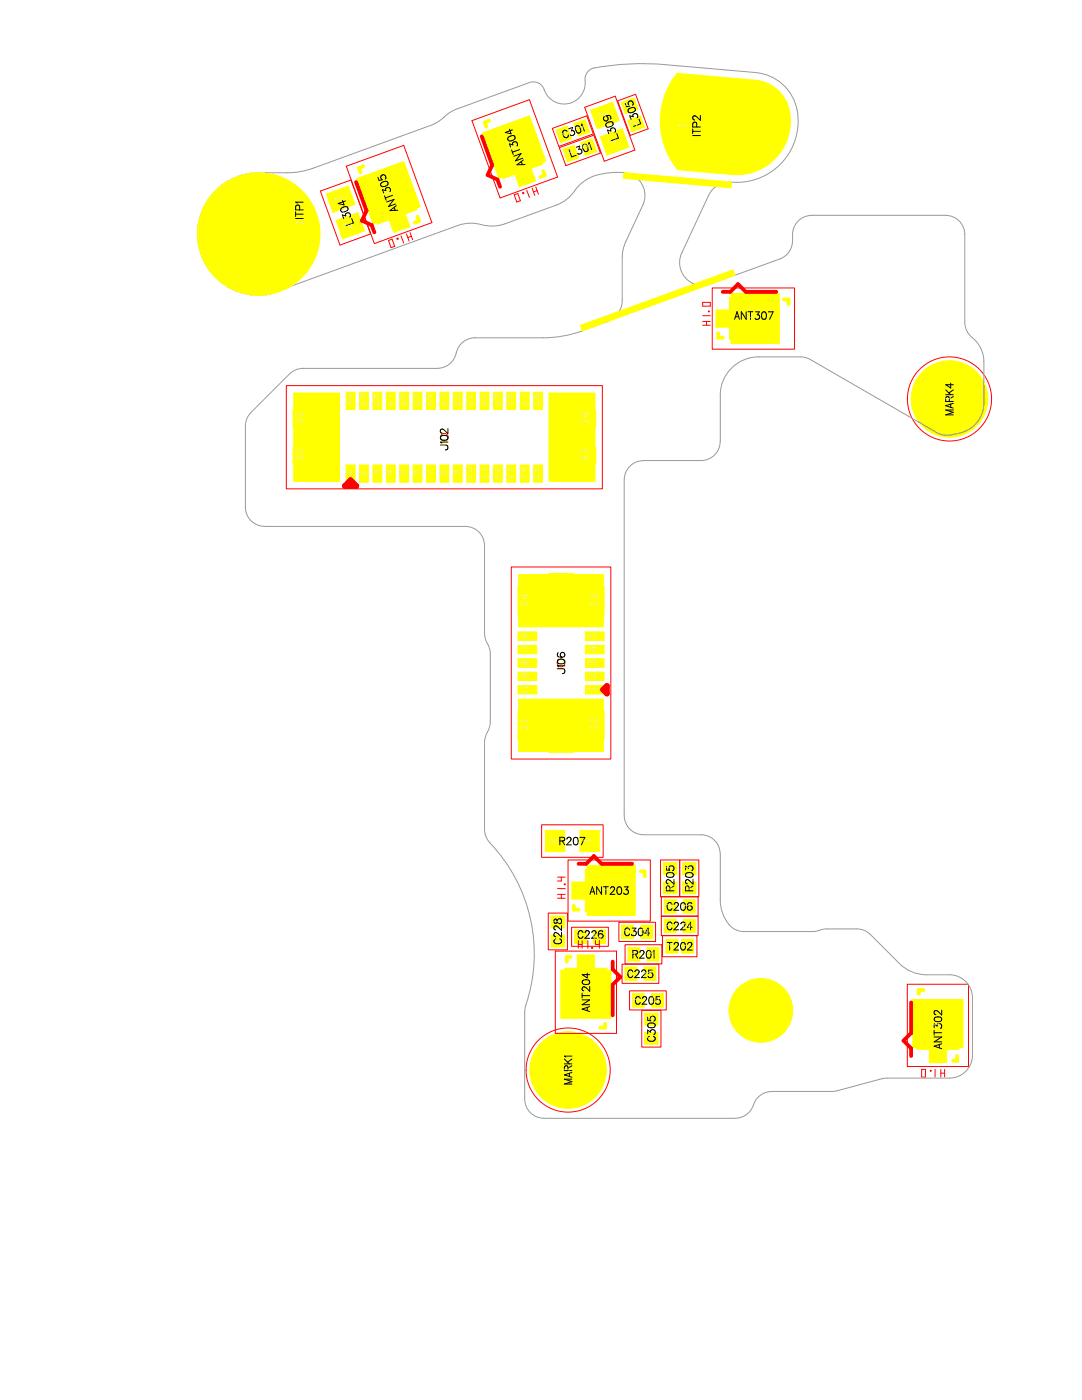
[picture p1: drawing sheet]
<svg xmlns="http://www.w3.org/2000/svg" width="216mm" height="279mm" viewBox="0 0 216 279" stroke-linecap="round" stroke-linejoin="round" font-family="sans-serif">
<!-- layer: 1 -->
<g fill="#ff0" stroke="#ff0" stroke-width=".2">
<path d="M112.3 29.8l2.3-.8 .9 2.5-2.2 .8z" fill-rule="evenodd"/>
<path d="M117.9 22l4.3-1.6 1.4 3.7-4.4 1.6z" fill-rule="evenodd"/>
<path d="M119.8 27.3l4.4-1.6 1.3 3.7-4.4 1.6z" fill-rule="evenodd"/>
<path d="M69.1 92.8h1.7v3.4h-1.7z" fill-rule="evenodd"/>
<path d="M71.8 92.8h1.7v3.4h-1.7z" fill-rule="evenodd"/>
<path d="M74.4 92.8h1.8v3.4h-1.8z" fill-rule="evenodd"/>
<path d="M77.1 92.8h1.7v3.4h-1.7z" fill-rule="evenodd"/>
<path d="M79.8 92.8h1.7v3.4h-1.7z" fill-rule="evenodd"/>
<path d="M85.1 92.8h1.8v3.4h-1.8z" fill-rule="evenodd"/>
<path d="M87.8 92.8h1.7v3.4h-1.7z" fill-rule="evenodd"/>
<path d="M90.5 92.8h1.7v3.4h-1.7z" fill-rule="evenodd"/>
<path d="M93.1 92.8h1.8v3.4h-1.8z" fill-rule="evenodd"/>
<path d="M95.8 92.8h1.8v3.4h-1.8z" fill-rule="evenodd"/>
<path d="M98.5 92.8h1.7v3.4h-1.7z" fill-rule="evenodd"/>
<path d="M101.1 92.8h1.8v3.4h-1.8z" fill-rule="evenodd"/>
<path d="M103.8 92.8h1.8v3.4h-1.8z" fill-rule="evenodd"/>
<path d="M106.5 92.8h1.7v3.4h-1.7z" fill-rule="evenodd"/>
<path d="M106.5 78.3h1.7v3.4h-1.7z" fill-rule="evenodd"/>
<path d="M103.8 78.3h1.8v3.4h-1.8z" fill-rule="evenodd"/>
<path d="M101.1 78.3h1.8v3.4h-1.8z" fill-rule="evenodd"/>
<path d="M98.5 78.3h1.7v3.4h-1.7z" fill-rule="evenodd"/>
<path d="M95.8 78.3h1.8v3.4h-1.8z" fill-rule="evenodd"/>
<path d="M90.5 78.3h1.7v3.4h-1.7z" fill-rule="evenodd"/>
<path d="M87.8 78.3h1.7v3.4h-1.7z" fill-rule="evenodd"/>
<path d="M82.4 78.3h1.8v3.4h-1.8z" fill-rule="evenodd"/>
<path d="M79.8 78.3h1.7v3.4h-1.7z" fill-rule="evenodd"/>
<path d="M77.1 78.3h1.7v3.4h-1.7z" fill-rule="evenodd"/>
<path d="M74.4 78.3h1.8v3.4h-1.8z" fill-rule="evenodd"/>
<path d="M71.8 78.3h1.7v3.4h-1.7z" fill-rule="evenodd"/>
<path d="M69.1 78.3h1.7v3.4h-1.7z" fill-rule="evenodd"/>
<path d="M58.5 89.3h3.4v3.3h-3.4z" fill-rule="evenodd"/>
<path d="M115.4 81.9h3.5v3.3h-3.5z" fill-rule="evenodd"/>
<path d="M93.1 78.3h1.8v3.4h-1.8z" fill-rule="evenodd"/>
<path d="M115.4 89.3h3.5v3.3h-3.5z" fill-rule="evenodd"/>
<path d="M58.5 81.9h3.4v3.3h-3.4z" fill-rule="evenodd"/>
<path d="M85.1 78.3h1.8v3.4h-1.8z" fill-rule="evenodd"/>
<path d="M82.4 92.8h1.8v3.4h-1.8z" fill-rule="evenodd"/>
<path d="M114.1 176h2.7v-2.5h9.1v8.4h-9.1v-2.5h-2.7z" fill-rule="evenodd"/>
<path d="M115.2 190.6h3.4v2.7h2.5v9.1h-8.4v-9.1h2.5z" fill-rule="evenodd"/>
<path d="M183 200.2h8.3v9.2h-2.4v2.7h-3.5v-2.7h-2.4z" fill-rule="evenodd"/>
<path d="M97.3 27l7.9-2.9 3.1 8.7-2.3 .8 .9 2.5-3.3 1.2-.9-2.5-2.3 .8z" fill-rule="evenodd"/>
<path d="M72.2 36.1l7.9-2.9 3.1 8.7-2.3 .8 .9 2.5-3.2 1.2-1-2.5-2.3 .8z" fill-rule="evenodd"/>
<path d="M142.9 61.9h2.7v-2.5h9.1v8.4h-9.1v-2.5h-2.7z" fill-rule="evenodd"/>
<path d="M65.1 38.7l4.4-1.6 1.3 3.7-4.4 1.6z" fill-rule="evenodd"/>
<path d="M67 44l4.4-1.6 1.3 3.7-4.3 1.6z" fill-rule="evenodd"/>
<path d="M125.3 24.1l2.5-1 .8 2.3-2.5 .9z" fill-rule="evenodd"/>
<path d="M116.8 136.8h3.7v1.7h-3.7z" fill-rule="evenodd"/>
<path d="M116.8 134.1h3.7v1.7h-3.7z" fill-rule="evenodd"/>
<path d="M116.8 131.5h3.7v1.7h-3.7z" fill-rule="evenodd"/>
<path d="M116.8 128.8h3.7v1.7h-3.7z" fill-rule="evenodd"/>
<path d="M116.8 126.1h3.7v1.7h-3.7z" fill-rule="evenodd"/>
<path d="M103.4 126.1h3.7v1.7h-3.7z" fill-rule="evenodd"/>
<path d="M103.4 128.8h3.7v1.7h-3.7z" fill-rule="evenodd"/>
<path d="M103.4 131.5h3.7v1.7h-3.7z" fill-rule="evenodd"/>
<path d="M103.4 134.1h3.7v1.7h-3.7z" fill-rule="evenodd"/>
<path d="M103.4 136.8h3.7v1.7h-3.7z" fill-rule="evenodd"/>
<path d="M109.5 147.6h4.9v2.5h-4.9z" fill-rule="evenodd"/>
<path d="M103.4 141.9h3.2v5.7h-3.2z" fill-rule="evenodd"/>
<path d="M117.3 141.9h3.2v5.7h-3.2z" fill-rule="evenodd"/>
<path d="M109.5 114.5h4.9v2.5h-4.9z" fill-rule="evenodd"/>
<path d="M117.3 117h3.2v5.7h-3.2z" fill-rule="evenodd"/>
<path d="M103.4 117h3.2v5.7h-3.2z" fill-rule="evenodd"/>
<path d="M114.6 185.6h2.4v2.7h-2.4z" fill-rule="evenodd"/>
<path d="M118.4 185.6h2.4v2.7h-2.4z" fill-rule="evenodd"/>
<path d="M115.7 165.8h3.9v4.2h-3.9z" fill-rule="evenodd"/>
<path d="M108.8 165.8h3.9v4.2h-3.9z" fill-rule="evenodd"/>
<path d="M118.1 22.1l4-1.4 1.2 3.3-4 1.4z" fill-rule="evenodd"/>
<path d="M120 27.4l4-1.4 1.2 3.2-4 1.5z" fill-rule="evenodd"/>
<path d="M69.3 93h1.3v3h-1.3z" fill-rule="evenodd"/>
<path d="M71.9 93h1.4v3h-1.4z" fill-rule="evenodd"/>
<path d="M74.6 93h1.4v3h-1.4z" fill-rule="evenodd"/>
<path d="M77.3 93h1.4v3h-1.4z" fill-rule="evenodd"/>
<path d="M80 93h1.3v3h-1.3z" fill-rule="evenodd"/>
<path d="M85.3 93h1.4v3h-1.4z" fill-rule="evenodd"/>
<path d="M88 93h1.4v3h-1.4z" fill-rule="evenodd"/>
<path d="M90.6 93h1.4v3h-1.4z" fill-rule="evenodd"/>
<path d="M93.3 93h1.4v3h-1.4z" fill-rule="evenodd"/>
<path d="M96 93h1.4v3h-1.4z" fill-rule="evenodd"/>
<path d="M98.7 93h1.3v3h-1.3z" fill-rule="evenodd"/>
<path d="M101.3 93h1.4v3h-1.4z" fill-rule="evenodd"/>
<path d="M104 93h1.4v3h-1.4z" fill-rule="evenodd"/>
<path d="M106.7 93h1.4v3h-1.4z" fill-rule="evenodd"/>
<path d="M106.7 78.5h1.4v3h-1.4z" fill-rule="evenodd"/>
<path d="M104 78.5h1.4v3h-1.4z" fill-rule="evenodd"/>
<path d="M101.3 78.5h1.4v3h-1.4z" fill-rule="evenodd"/>
<path d="M98.7 78.5h1.3v3h-1.3z" fill-rule="evenodd"/>
<path d="M96 78.5h1.4v3h-1.4z" fill-rule="evenodd"/>
<path d="M90.6 78.5h1.4v3h-1.4z" fill-rule="evenodd"/>
<path d="M88 78.5h1.4v3h-1.4z" fill-rule="evenodd"/>
<path d="M82.6 78.5h1.4v3h-1.4z" fill-rule="evenodd"/>
<path d="M80 78.5h1.3v3h-1.3z" fill-rule="evenodd"/>
<path d="M77.3 78.5h1.4v3h-1.4z" fill-rule="evenodd"/>
<path d="M74.6 78.5h1.4v3h-1.4z" fill-rule="evenodd"/>
<path d="M71.9 78.5h1.4v3h-1.4z" fill-rule="evenodd"/>
<path d="M69.3 78.5h1.3v3h-1.3z" fill-rule="evenodd"/>
<path d="M58.6 89.5h3.1v2.9h-3.1z" fill-rule="evenodd"/>
<path d="M115.6 82.1h3.1v3h-3.1z" fill-rule="evenodd"/>
<path d="M93.3 78.5h1.4v3h-1.4z" fill-rule="evenodd"/>
<path d="M109.6 78.5h9.1v17.5h-9.1z" fill-rule="evenodd"/>
<path d="M115.6 89.5h3.1v2.9h-3.1z" fill-rule="evenodd"/>
<path d="M58.6 78.5h9.1v17.5h-9.1z" fill-rule="evenodd"/>
<path d="M58.6 82.1h3.1v3h-3.1z" fill-rule="evenodd"/>
<path d="M85.3 78.5h1.4v3h-1.4z" fill-rule="evenodd"/>
<path d="M82.6 93h1.4v3h-1.4z" fill-rule="evenodd"/>
<path d="M117.2 172.8h9.5v9.9h-9.5v-3.6h-2.7v-2.7h2.7z" fill-rule="evenodd"/>
<path d="M112 193.6h3.6v-2.6h2.7v2.6h3.6v9.6h-9.9z" fill-rule="evenodd"/>
<path d="M182.2 199.5h9.9v9.5h-3.6v2.7h-2.7v-2.7h-3.6z" fill-rule="evenodd"/>
<path d="M96.3 26.6l9.3-3.4 3.3 8.9-3.4 1.3 .9 2.5-2.5 .9-.9-2.5-3.4 1.2z" fill-rule="evenodd"/>
<path d="M71.2 35.7l9.3-3.4 3.3 8.9-3.4 1.3 .9 2.5-2.5 .9-.9-2.5-3.4 1.2z" fill-rule="evenodd"/>
<path d="M145.9 58.6h9.6v9.9h-9.6v-3.6h-2.6v-2.7h2.6z" fill-rule="evenodd"/>
<path d="M149.2 62.4h2.3v2.3h-2.3z" fill-rule="evenodd"/>
<path d="M65.4 38.9l4-1.5 1.2 3.3-4 1.4z" fill-rule="evenodd"/>
<path d="M67.3 44.2l4-1.5 1.2 3.3-4 1.4z" fill-rule="evenodd"/>
<path d="M117 137h3.4v1.3h-3.4z" fill-rule="evenodd"/>
<path d="M117 134.3h3.4v1.3h-3.4z" fill-rule="evenodd"/>
<path d="M117 131.7h3.4v1.3h-3.4z" fill-rule="evenodd"/>
<path d="M117 129h3.4v1.3h-3.4z" fill-rule="evenodd"/>
<path d="M117 126.3h3.4v1.3h-3.4z" fill-rule="evenodd"/>
<path d="M103.6 126.3h3.3v1.3h-3.3z" fill-rule="evenodd"/>
<path d="M103.6 129h3.3v1.3h-3.3z" fill-rule="evenodd"/>
<path d="M103.6 131.7h3.3v1.3h-3.3z" fill-rule="evenodd"/>
<path d="M103.6 134.3h3.3v1.3h-3.3z" fill-rule="evenodd"/>
<path d="M103.6 137h3.3v1.3h-3.3z" fill-rule="evenodd"/>
<path d="M103.6 139.6h16.8v10.3h-16.8z" fill-rule="evenodd"/>
<path d="M103.6 142.1h2.8v5.3h-2.8z" fill-rule="evenodd"/>
<path d="M117.5 142.1h2.9v5.3h-2.9z" fill-rule="evenodd"/>
<path d="M103.6 114.7h16.8v10.4h-16.8z" fill-rule="evenodd"/>
<path d="M117.5 117.2h2.9v5.3h-2.9z" fill-rule="evenodd"/>
<path d="M103.6 117.2h2.8v5.3h-2.8z" fill-rule="evenodd"/>
<path d="M114.8 185.8h2v2.3h-2z" fill-rule="evenodd"/>
<path d="M118.6 185.8h2v2.3h-2z" fill-rule="evenodd"/>
<path d="M115.9 165.9h3.5v3.9h-3.5z" fill-rule="evenodd"/>
<path d="M109 165.9h3.5v3.9h-3.5z" fill-rule="evenodd"/>
<path d="M118.1 22.1l4-1.4 1.2 3.3-4 1.4z" fill-rule="evenodd"/>
<path d="M120 27.4l4-1.4 1.2 3.2-4 1.5z" fill-rule="evenodd"/>
<path d="M69.3 93h1.3v3h-1.3z" fill-rule="evenodd"/>
<path d="M71.9 93h1.4v3h-1.4z" fill-rule="evenodd"/>
<path d="M74.6 93h1.4v3h-1.4z" fill-rule="evenodd"/>
<path d="M77.3 93h1.4v3h-1.4z" fill-rule="evenodd"/>
<path d="M80 93h1.3v3h-1.3z" fill-rule="evenodd"/>
<path d="M85.3 93h1.4v3h-1.4z" fill-rule="evenodd"/>
<path d="M88 93h1.4v3h-1.4z" fill-rule="evenodd"/>
<path d="M90.6 93h1.4v3h-1.4z" fill-rule="evenodd"/>
<path d="M93.3 93h1.4v3h-1.4z" fill-rule="evenodd"/>
<path d="M96 93h1.4v3h-1.4z" fill-rule="evenodd"/>
<path d="M98.7 93h1.3v3h-1.3z" fill-rule="evenodd"/>
<path d="M101.3 93h1.4v3h-1.4z" fill-rule="evenodd"/>
<path d="M104 93h1.4v3h-1.4z" fill-rule="evenodd"/>
<path d="M106.7 93h1.4v3h-1.4z" fill-rule="evenodd"/>
<path d="M106.7 78.5h1.4v3h-1.4z" fill-rule="evenodd"/>
<path d="M104 78.5h1.4v3h-1.4z" fill-rule="evenodd"/>
<path d="M101.3 78.5h1.4v3h-1.4z" fill-rule="evenodd"/>
<path d="M98.7 78.5h1.3v3h-1.3z" fill-rule="evenodd"/>
<path d="M96 78.5h1.4v3h-1.4z" fill-rule="evenodd"/>
<path d="M90.6 78.5h1.4v3h-1.4z" fill-rule="evenodd"/>
<path d="M88 78.5h1.4v3h-1.4z" fill-rule="evenodd"/>
<path d="M82.6 78.5h1.4v3h-1.4z" fill-rule="evenodd"/>
<path d="M80 78.5h1.3v3h-1.3z" fill-rule="evenodd"/>
<path d="M77.3 78.5h1.4v3h-1.4z" fill-rule="evenodd"/>
<path d="M74.6 78.5h1.4v3h-1.4z" fill-rule="evenodd"/>
<path d="M71.9 78.5h1.4v3h-1.4z" fill-rule="evenodd"/>
<path d="M69.3 78.5h1.3v3h-1.3z" fill-rule="evenodd"/>
<path d="M58.6 89.5h3.1v2.9h-3.1z" fill-rule="evenodd"/>
<path d="M115.6 82.1h3.1v3h-3.1z" fill-rule="evenodd"/>
<path d="M93.3 78.5h1.4v3h-1.4z" fill-rule="evenodd"/>
<path d="M109.6 78.5h9.1v17.5h-9.1z" fill-rule="evenodd"/>
<path d="M115.6 89.5h3.1v2.9h-3.1z" fill-rule="evenodd"/>
<path d="M58.6 78.5h9.1v17.5h-9.1z" fill-rule="evenodd"/>
<path d="M58.6 82.1h3.1v3h-3.1z" fill-rule="evenodd"/>
<path d="M85.3 78.5h1.4v3h-1.4z" fill-rule="evenodd"/>
<path d="M82.6 93h1.4v3h-1.4z" fill-rule="evenodd"/>
<path d="M117.2 172.8h9.5v9.9h-9.5v-3.6h-2.7v-2.7h2.7z" fill-rule="evenodd"/>
<path d="M112 193.6h3.6v-2.6h2.7v2.6h3.6v9.6h-9.9z" fill-rule="evenodd"/>
<path d="M182.2 199.5h9.9v9.5h-3.6v2.7h-2.7v-2.7h-3.6z" fill-rule="evenodd"/>
<path d="M96.3 26.6l9.3-3.4 3.3 8.9-3.4 1.3 .9 2.5-2.5 .9-.9-2.5-3.4 1.2z" fill-rule="evenodd"/>
<path d="M71.2 35.7l9.3-3.4 3.3 8.9-3.4 1.3 .9 2.5-2.5 .9-.9-2.5-3.4 1.2z" fill-rule="evenodd"/>
<path d="M145.9 58.6h9.6v9.9h-9.6v-3.6h-2.6v-2.7h2.6z" fill-rule="evenodd"/>
<path d="M149.2 62.4h2.3v2.3h-2.3z" fill-rule="evenodd"/>
<path d="M65.4 38.9l4-1.5 1.2 3.3-4 1.4z" fill-rule="evenodd"/>
<path d="M67.3 44.2l4-1.5 1.2 3.3-4 1.4z" fill-rule="evenodd"/>
<path d="M117 137h3.4v1.3h-3.4z" fill-rule="evenodd"/>
<path d="M117 134.3h3.4v1.3h-3.4z" fill-rule="evenodd"/>
<path d="M117 131.7h3.4v1.3h-3.4z" fill-rule="evenodd"/>
<path d="M117 129h3.4v1.3h-3.4z" fill-rule="evenodd"/>
<path d="M117 126.3h3.4v1.3h-3.4z" fill-rule="evenodd"/>
<path d="M103.6 126.3h3.3v1.3h-3.3z" fill-rule="evenodd"/>
<path d="M103.6 129h3.3v1.3h-3.3z" fill-rule="evenodd"/>
<path d="M103.6 131.7h3.3v1.3h-3.3z" fill-rule="evenodd"/>
<path d="M103.6 134.3h3.3v1.3h-3.3z" fill-rule="evenodd"/>
<path d="M103.6 137h3.3v1.3h-3.3z" fill-rule="evenodd"/>
<path d="M103.6 139.6h16.8v10.3h-16.8z" fill-rule="evenodd"/>
<path d="M103.6 142.1h2.8v5.3h-2.8z" fill-rule="evenodd"/>
<path d="M117.5 142.1h2.9v5.3h-2.9z" fill-rule="evenodd"/>
<path d="M103.6 114.7h16.8v10.4h-16.8z" fill-rule="evenodd"/>
<path d="M117.5 117.2h2.9v5.3h-2.9z" fill-rule="evenodd"/>
<path d="M103.6 117.2h2.8v5.3h-2.8z" fill-rule="evenodd"/>
<path d="M114.8 185.8h2v2.3h-2z" fill-rule="evenodd"/>
<path d="M118.6 185.8h2v2.3h-2z" fill-rule="evenodd"/>
<path d="M115.9 165.9h3.5v3.9h-3.5z" fill-rule="evenodd"/>
<path d="M109 165.9h3.5v3.9h-3.5z" fill-rule="evenodd"/>
<path d="M115.8 64.9l30.4-11 .4 1-30.4 11.1z" fill-rule="evenodd"/>
<path d="M135.1 14.6l15.6 1.4a7.8 7.8 0 0 1 7 9 10.7 10.7 0 0 1-11.6 9.8l-10.9-.9a15.3 15.3 0 0 1-.1-19.3z" fill-rule="evenodd"/>
<path d="M124.5 34.5l21.5 1.8-.1 1.2-21.5-1.9z" fill-rule="evenodd"/>
<circle cx="151.8" cy="201.6" r="1.91"/>
<circle cx="136.7" cy="25.2" r=".57"/>
<circle cx="113.4" cy="213.6" r="7.6"/>
<circle cx="189.5" cy="79.6" r="7.6"/>
<circle cx="136.7" cy="25.2" r=".38"/>
<circle cx="113.4" cy="213.6" r="3.8"/>
<circle cx="189.5" cy="79.6" r="3.8"/>
<circle cx="151.8" cy="201.6" r="6.4"/>
<circle cx="51.6" cy="46.7" r="12.2"/>
</g>
<g fill="none" stroke="#f00" stroke-width=".2">
<path d="M63.9 38.1l6.1-2.2 3.9 10.8-6.1 2.2zM69.1 33.2l11.5-4.2 5.6 15.4-11.5 4.2zM94.2 24.1l11.4-4.2 5.7 15.4-11.5 4.2zM102.6 38.9l.7-.3 .5 1.5-.7 .2zM104.3 38.5l.2-.1v.2h-.1zM105.1 38l.5 1.4M106.2 37.6l.5 1.4M106.9 37.3l.5 1.5M107.2 38l-.7 .3M110.2 25.6l6.9-2.5 1.3 3.6-6.9 2.5zM111.6 29.5l6.9-2.5 1.3 3.6-6.9 2.5zM116.7 21.4l6.1-2.2 3.9 10.8-6.1 2.2z"/>
<path d="M123.2 20.1l3.6-1.3 2.5 6.9-3.6 1.3zM77.5 48l.7-.3 .6 1.5-.8 .2zM79.2 47.6l.2-.1v.2l-.1 .1zM80 47.1l.6 1.4M81.1 46.7l.5 1.4M81.8 46.4l.5 1.5M82.1 47.1l-.7 .3M142.1 57.5h16.4v12.2h-16.4zM57.1 77h63.1v20.6h-63.1zM140.2 60.3h1.5v.8h-1.5zM140.2 63h1.5M140.2 64.9h1.5"/>
<path d="M140.2 64.2h1.5M141 64.2v.7M141.4 62.1h.1v.1h-.1zM102 113.2h19.9v38.3h-19.9zM108.1 164.6h12.3v6.5h-12.3zM111.2 175h1.6M111.2 177.3h1.6M111.2 178.5h1.6M111.2 179.3h1.6M112 175v.8h-.8M112 178.5v.8M112.6 176.4h.2v.2h-.2z"/>
<path d="M113.3 171.6h16.5v12.2h-16.5zM131.8 171.6h3.8v7.3h-3.8zM132 179h7.3v3.8h-7.3zM135.6 171.6h3.8v7.3h-3.8zM109.4 182.2h3.8v7.4h-3.8zM110.8 189.8h12.2v16.4h-12.2zM114.1 185h7.3v3.9h-7.3zM115.4 188.5h.8M115.4 187.7v1.5M116.2 187.7v1.5M117.3 187.7v1.5M118.1 189.1h.2v.1h-.2z"/>
<path d="M118.8 187.7v.8h.8M119.6 187.7v1.5M123.5 184.1h7.3v3.8h-7.3zM124.1 192.4h7.4v3.9h-7.4zM124.7 188.5h7.4v3.9h-7.4zM125.6 197.7h7.3v3.9h-7.3zM132 182.9h7.3v3.8h-7.3zM132.2 186.7h6.9v4.2h-6.9zM181 196.4h12.3v16.4h-12.3zM128.1 201.6h3.8v7.4h-3.8zM183.9 213.4h.8v1.5l-.8 .1zM185.6 213.6h.2v.2h-.2z"/>
<path d="M186.6 213.4v1.5M187.7 213.4v1.5M187.7 214.2h.8M188.5 213.4v1.5"/>
<circle cx="189.5" cy="79.6" r="8.4"/>
<circle cx="113.4" cy="213.6" r="8.4"/>
</g>
<path d="M70 95.8l1.1 1.2h-2.3zM121.1 136.9v1.5l-.7-.7z" fill="none" stroke="#f00" stroke-width="1.1"/>
<path d="M71 36.3l2.1 5.8-.9 1.9 2 .9 .5 1.5M96.1 27.2l2.1 5.8-.9 1.9 2 .9 .5 1.5M144.2 58.2h1.5l1.6-1.5 1.5 1.5h6.1M115.4 172.4h1.6l1.5-1.5 1.5 1.5h6.1M122.3 191.9v1.5l1.5 1.6-1.5 1.5v6.1M181.8 200.1v6.1l-1.5 1.5 1.5 1.5v1.5" fill="none" stroke="#f00" stroke-width=".76"/>
<g fill="none" stroke="#999" stroke-width=".2">
<path d="M108.6 18a2.3 2.3 0 0 0-3-1.5l-14.3 5.2a9.7 9.7 0 0 0-3.5 2.3l-1.9 1-23.4 8.6-2.2 .6-2.3 .3a41.3 41.3 0 0 0-9.2 .3 12.2 12.2 0 0 0-9.2 14.3 12.2 12.2 0 0 0 13.9 9.7l37.9-13.8a8.2 8.2 0 0 1 5.3 0l2.1 .1 1.3-.2 10.9-4a8.2 8.2 0 0 0 4.1-3.4l1.7-1.5 2-1M150.8 14.5l-18-1.6a50.3 50.3 0 0 0-14.7 .8 2.63 2.63 0 0 0-1.3 3.1 4.2 4.2 0 0 1-3.6 3.9 4.2 4.2 0 0 1-4.6-2.7M150.8 14.5a9.2 9.2 0 0 1 8.2 7.5M118.9 35a12.1 12.1 0 0 1 7.1-.1 4.6 4.6 0 0 1 2.3 6.1l-3.4 7.2-.6 1.6-.1 1.6v8.5a4.6 4.6 0 0 1-3.1 4.3M146 36.3a4.6 4.6 0 0 0-4.6 2.7l-5.4 11.5a4.6 4.6 0 0 0 .8 5 4.6 4.6 0 0 0 5 1.2l13.8-5a4.2 4.2 0 0 0 2.6-4.9 3.8 3.8 0 0 1 3.8-3.8M159.1 21.9a12.2 12.2 0 0 1-13.1 14.4M162 43h26.7M188.7 43a3.8 3.8 0 0 1 3.8 3.8v17.5a3.8 3.8 0 0 0 1.5 3.1M87.3 73.5h-26.8l-1 .1-1.4 .7-8 8-.8 1.3-.3 1.4v16.2a3.8 3.8 0 0 0 3.8 3.8l40.1 .1a3.8 3.8 0 0 1 3.8 3.8v17.5l.2 1.3 .7 1.5 .2 1.3v14l-.2 .8-.7 1.6-.2 1.2v17.5l.3 1.4 .7 1.2M91 70.5a3.8 3.8 0 0 1-3.7 3M121.1 64.2l-4.9 1.8a22.9 22.9 0 0 1-7.8 1.4h-13.6a3.8 3.8 0 0 0-3.8 3.1M194 67.4a6.1 6.1 0 0 1 2.3 4.8v8.3a6.1 6.1 0 0 1-4.8 5.9"/>
<path d="M187 86.4l-25.7-14.8-1.5-.4h-8.4a7.6 7.6 0 0 0-7.7 7.7v9.2a3.8 3.8 0 0 1-3.8 3.8h-11.5a3.8 3.8 0 0 0-3.9 3.8l.1 67.1a3.8 3.8 0 0 0 3.8 3.8M187 86.4l1.3 .4a7.1 7.1 0 0 0 3.2-.4M97.7 168.2a32.1 32.1 0 0 1 7.2 32.5M128.4 166.6h11.5a3.8 3.8 0 0 1 3.8 3.8v9.3a7.6 7.6 0 0 0 1.8 4.8M145.5 184.5a3.8 3.8 0 0 0 2.9 1.4h13.7l2.8-.5h6.1l1 .1 .9 .4 .8 .6 5.8 5.8a7.6 7.6 0 0 0 5.4 2.2h4.6a4.6 4.6 0 0 1 4.5 4.6v11.5a4.6 4.6 0 0 1-4.5 4.6h-12.8l-10.2 2.6h-12.5a4.1 4.1 0 0 0-3.9 3.3 3.9 3.9 0 0 1-3.4 2.1h-38.2a3.8 3.8 0 0 1-3.8-3.8v-17.5l.2-1.2"/>
<circle cx="147" cy="24.2" r="6.5"/>
<circle cx="51.6" cy="46.7" r="6.5"/>
<circle cx="151.8" cy="201.6" r="1.91"/>
</g>
<path d="M72.5 33.2l-.9 .3 .3 .9M97.6 24.1l-.9 .3 .3 .9M108.4 34.1l.3 .9-.9 .3M83.3 43.3l.3 .8-.8 .3M156.4 59.8h.9v.9M143.3 66.5v.9h.9M127.9 173.9h.7v1M113.9 191h-.8v.9M114.5 180.8v.7h.9M184.3 197.6h-1v.7M120.7 204.3v.8h-.9M191 210.7v1h-.8" fill="none" stroke="#ff0" stroke-width=".76"/>
<g font-size="2.3" fill="#e8e8e8">
<text x="121" y="23.6" transform="rotate(-90 121 23.6)">2</text>
<text x="125.9" y="21.7" transform="rotate(-90 125.9 21.7)">1</text>
<text x="112.8" y="27.4" transform="rotate(-90 112.8 27.4)">2</text>
<text x="116.4" y="26.1" transform="rotate(-90 116.4 26.1)">1</text>
<text x="117.8" y="30" transform="rotate(-90 117.8 30)">2</text>
<text x="122.9" y="28.9" transform="rotate(-90 122.9 28.9)">1</text>
<text x="127.2" y="25.3" transform="rotate(-90 127.2 25.3)">2</text>
<text x="136.9" y="25.8" transform="rotate(-90 136.9 25.8)">1</text>
<text x="103" y="30.2" transform="rotate(-90 103 30.2)">1</text>
<text x="114.2" y="31.2" transform="rotate(-90 114.2 31.2)">1</text>
<text x="68.3" y="40.3" transform="rotate(-90 68.3 40.3)">1</text>
<text x="77.9" y="39.3" transform="rotate(-90 77.9 39.3)">1</text>
<text x="60.5" y="45.1" transform="rotate(-90 60.5 45.1)">1</text>
<text x="70.2" y="45.6" transform="rotate(-90 70.2 45.6)">2</text>
<text x="150.6" y="64.1" transform="rotate(-90 150.6 64.1)">1</text>
<text x="70.2" y="81.2" transform="rotate(-90 70.2 81.2)">30</text>
<text x="72.9" y="81.3" transform="rotate(-90 72.9 81.3)">29</text>
<text x="75.6" y="81.3" transform="rotate(-90 75.6 81.3)">28</text>
<text x="78.2" y="81.3" transform="rotate(-90 78.2 81.3)">27</text>
<text x="80.9" y="81.3" transform="rotate(-90 80.9 81.3)">26</text>
<text x="83.6" y="81.3" transform="rotate(-90 83.6 81.3)">25</text>
<text x="86.3" y="81.3" transform="rotate(-90 86.3 81.3)">24</text>
<text x="88.9" y="81.3" transform="rotate(-90 88.9 81.3)">23</text>
<text x="91.6" y="81.3" transform="rotate(-90 91.6 81.3)">22</text>
<text x="94.3" y="81.3" transform="rotate(-90 94.3 81.3)">21</text>
<text x="96.9" y="81.3" transform="rotate(-90 96.9 81.3)">20</text>
<text x="99.6" y="81.2" transform="rotate(-90 99.6 81.2)">19</text>
<text x="102.3" y="81.2" transform="rotate(-90 102.3 81.2)">18</text>
<text x="105" y="81.2" transform="rotate(-90 105 81.2)">17</text>
<text x="107.6" y="81.2" transform="rotate(-90 107.6 81.2)">16</text>
<text x="189.7" y="80.2" transform="rotate(-90 189.7 80.2)">1</text>
<text x="60.4" y="84.8" transform="rotate(-90 60.4 84.8)">31</text>
<text x="117.4" y="84.8" transform="rotate(-90 117.4 84.8)">34</text>
<text x="60.4" y="92.2" transform="rotate(-90 60.4 92.2)">32</text>
<text x="70.2" y="95" transform="rotate(-90 70.2 95)">1</text>
<text x="72.9" y="95.1" transform="rotate(-90 72.9 95.1)">2</text>
<text x="75.6" y="95.1" transform="rotate(-90 75.6 95.1)">3</text>
<text x="78.3" y="95.1" transform="rotate(-90 78.3 95.1)">4</text>
<text x="80.9" y="95.1" transform="rotate(-90 80.9 95.1)">5</text>
<text x="83.6" y="95" transform="rotate(-90 83.6 95)">6</text>
<text x="86.3" y="95.1" transform="rotate(-90 86.3 95.1)">7</text>
<text x="88.9" y="95" transform="rotate(-90 88.9 95)">8</text>
<text x="91.6" y="95" transform="rotate(-90 91.6 95)">9</text>
<text x="94.3" y="95.7" transform="rotate(-90 94.3 95.7)">10</text>
<text x="96.9" y="95.7" transform="rotate(-90 96.9 95.7)">11</text>
<text x="99.6" y="95.7" transform="rotate(-90 99.6 95.7)">12</text>
<text x="102.3" y="95.7" transform="rotate(-90 102.3 95.7)">13</text>
<text x="105" y="95.7" transform="rotate(-90 105 95.7)">14</text>
<text x="107.7" y="95.7" transform="rotate(-90 107.7 95.7)">15</text>
<text x="117.4" y="92.2" transform="rotate(-90 117.4 92.2)">33</text>
<text x="105.3" y="121.1" transform="rotate(-90 105.3 121.1)">14</text>
<text x="119.2" y="121.1" transform="rotate(-90 119.2 121.1)">13</text>
<text x="105.5" y="127.4" transform="rotate(-90 105.5 127.4)">6</text>
<text x="105.5" y="130.2" transform="rotate(-90 105.5 130.2)">7</text>
<text x="119" y="130.2" transform="rotate(-90 119 130.2)">4</text>
<text x="119" y="127.5" transform="rotate(-90 119 127.5)">5</text>
<text x="105.5" y="135.5" transform="rotate(-90 105.5 135.5)">9</text>
<text x="105.5" y="132.8" transform="rotate(-90 105.5 132.8)">8</text>
<text x="118.9" y="135.6" transform="rotate(-90 118.9 135.6)">2</text>
<text x="118.9" y="132.9" transform="rotate(-90 118.9 132.9)">3</text>
<text x="105.5" y="138.9" transform="rotate(-90 105.5 138.9)">10</text>
<text x="118.9" y="138.2" transform="rotate(-90 118.9 138.2)">1</text>
<text x="105.3" y="145.9" transform="rotate(-90 105.3 145.9)">11</text>
<text x="119.2" y="145.9" transform="rotate(-90 119.2 145.9)">12</text>
<text x="111" y="168.5" transform="rotate(-90 111 168.5)">2</text>
<text x="117.9" y="168.4" transform="rotate(-90 117.9 168.4)">1</text>
<text x="134" y="173.9" transform="rotate(-90 134 173.9)">1</text>
<text x="137.8" y="173.9" transform="rotate(-90 137.8 173.9)">1</text>
<text x="121.8" y="178.3" transform="rotate(-90 121.8 178.3)">1</text>
<text x="134" y="177.8" transform="rotate(-90 134 177.8)">2</text>
<text x="137.8" y="177.8" transform="rotate(-90 137.8 177.8)">2</text>
<text x="111.6" y="184.5" transform="rotate(-90 111.6 184.5)">1</text>
<text x="134" y="181.5" transform="rotate(-90 134 181.5)">2</text>
<text x="134" y="185.3" transform="rotate(-90 134 185.3)">1</text>
<text x="137.8" y="185.4" transform="rotate(-90 137.8 185.4)">2</text>
<text x="137.8" y="181.4" transform="rotate(-90 137.8 181.4)">1</text>
<text x="111.6" y="188.4" transform="rotate(-90 111.6 188.4)">2</text>
<text x="116.1" y="187.5" transform="rotate(-90 116.1 187.5)">1</text>
<text x="119.9" y="187.5" transform="rotate(-90 119.9 187.5)">2</text>
<text x="125.5" y="186.5" transform="rotate(-90 125.5 186.5)">1</text>
<text x="126.8" y="191" transform="rotate(-90 126.8 191)">1</text>
<text x="129.3" y="186.6" transform="rotate(-90 129.3 186.6)">2</text>
<text x="130.6" y="191" transform="rotate(-90 130.6 191)">2</text>
<text x="134.3" y="189.4" transform="rotate(-90 134.3 189.4)">2</text>
<text x="137.5" y="189.4" transform="rotate(-90 137.5 189.4)">1</text>
<text x="126.1" y="194.9" transform="rotate(-90 126.1 194.9)">2</text>
<text x="130" y="194.9" transform="rotate(-90 130 194.9)">1</text>
<text x="117.2" y="198.6" transform="rotate(-90 117.2 198.6)">1</text>
<text x="127.7" y="200.2" transform="rotate(-90 127.7 200.2)">1</text>
<text x="130.2" y="204" transform="rotate(-90 130.2 204)">2</text>
<text x="131.5" y="200.3" transform="rotate(-90 131.5 200.3)">2</text>
<text x="130.3" y="207.8" transform="rotate(-90 130.3 207.8)">1</text>
<text x="187.4" y="205.2" transform="rotate(-90 187.4 205.2)">1</text>
<text x="113.6" y="214.1" transform="rotate(-90 113.6 214.1)">1</text>
</g>
<g font-size="2.3">
<text x="112" y="27.7" transform="rotate(-20 112 27.7)">C301</text>
<text x="123.4" y="27.8" transform="rotate(-110 123.4 27.8)">L309</text>
<text x="127.8" y="25" transform="rotate(-110 127.8 25)">L305</text>
<text x="139.6" y="27.8" transform="rotate(-90 139.6 27.8)">ITP2</text>
<text x="104.8" y="33.1" transform="rotate(-110 104.8 33.1)">ANT304</text>
<text x="113.4" y="31.4" transform="rotate(-20 113.4 31.4)">L301</text>
<text x="60.4" y="44.7" transform="rotate(-90 60.4 44.7)">ITP1</text>
<text x="70.5" y="44.8" transform="rotate(-110 70.5 44.8)">L304</text>
<text x="79.4" y="42.3" transform="rotate(-110 79.4 42.3)">ANT305</text>
<text x="146.3" y="63.6">ANT307</text>
<text x="190.1" y="83.1" transform="rotate(-90 190.1 83.1)">MARK4</text>
<text x="89.3" y="90.4" transform="rotate(-90 89.3 90.4)">J102</text>
<text x="112.6" y="135.1" transform="rotate(-90 112.6 135.1)">J106</text>
<text x="111.5" y="168.5">R207</text>
<text x="117.4" y="178.4">ANT203</text>
<text x="134.4" y="178" transform="rotate(-90 134.4 178)">R205</text>
<text x="138.2" y="178" transform="rotate(-90 138.2 178)">R203</text>
<text x="132.9" y="185.4">C224</text>
<text x="132.9" y="181.6">C206</text>
<text x="111.9" y="188.6" transform="rotate(-90 111.9 188.6)">C228</text>
<text x="115.1" y="187.2">C226</text>
<text x="124.4" y="186.6">C304</text>
<text x="125.6" y="191.1">R201</text>
<text x="132.9" y="189.5">T202</text>
<text x="125" y="195">C225</text>
<text x="117.6" y="202.2" transform="rotate(-90 117.6 202.2)">ANT204</text>
<text x="126.5" y="200.3">C205</text>
<text x="130.6" y="208.1" transform="rotate(-90 130.6 208.1)">C305</text>
<text x="187.8" y="209.6" transform="rotate(-90 187.8 209.6)">ANT302</text>
<text x="114" y="217" transform="rotate(-90 114 217)">MARK1</text>
</g>
</svg>
